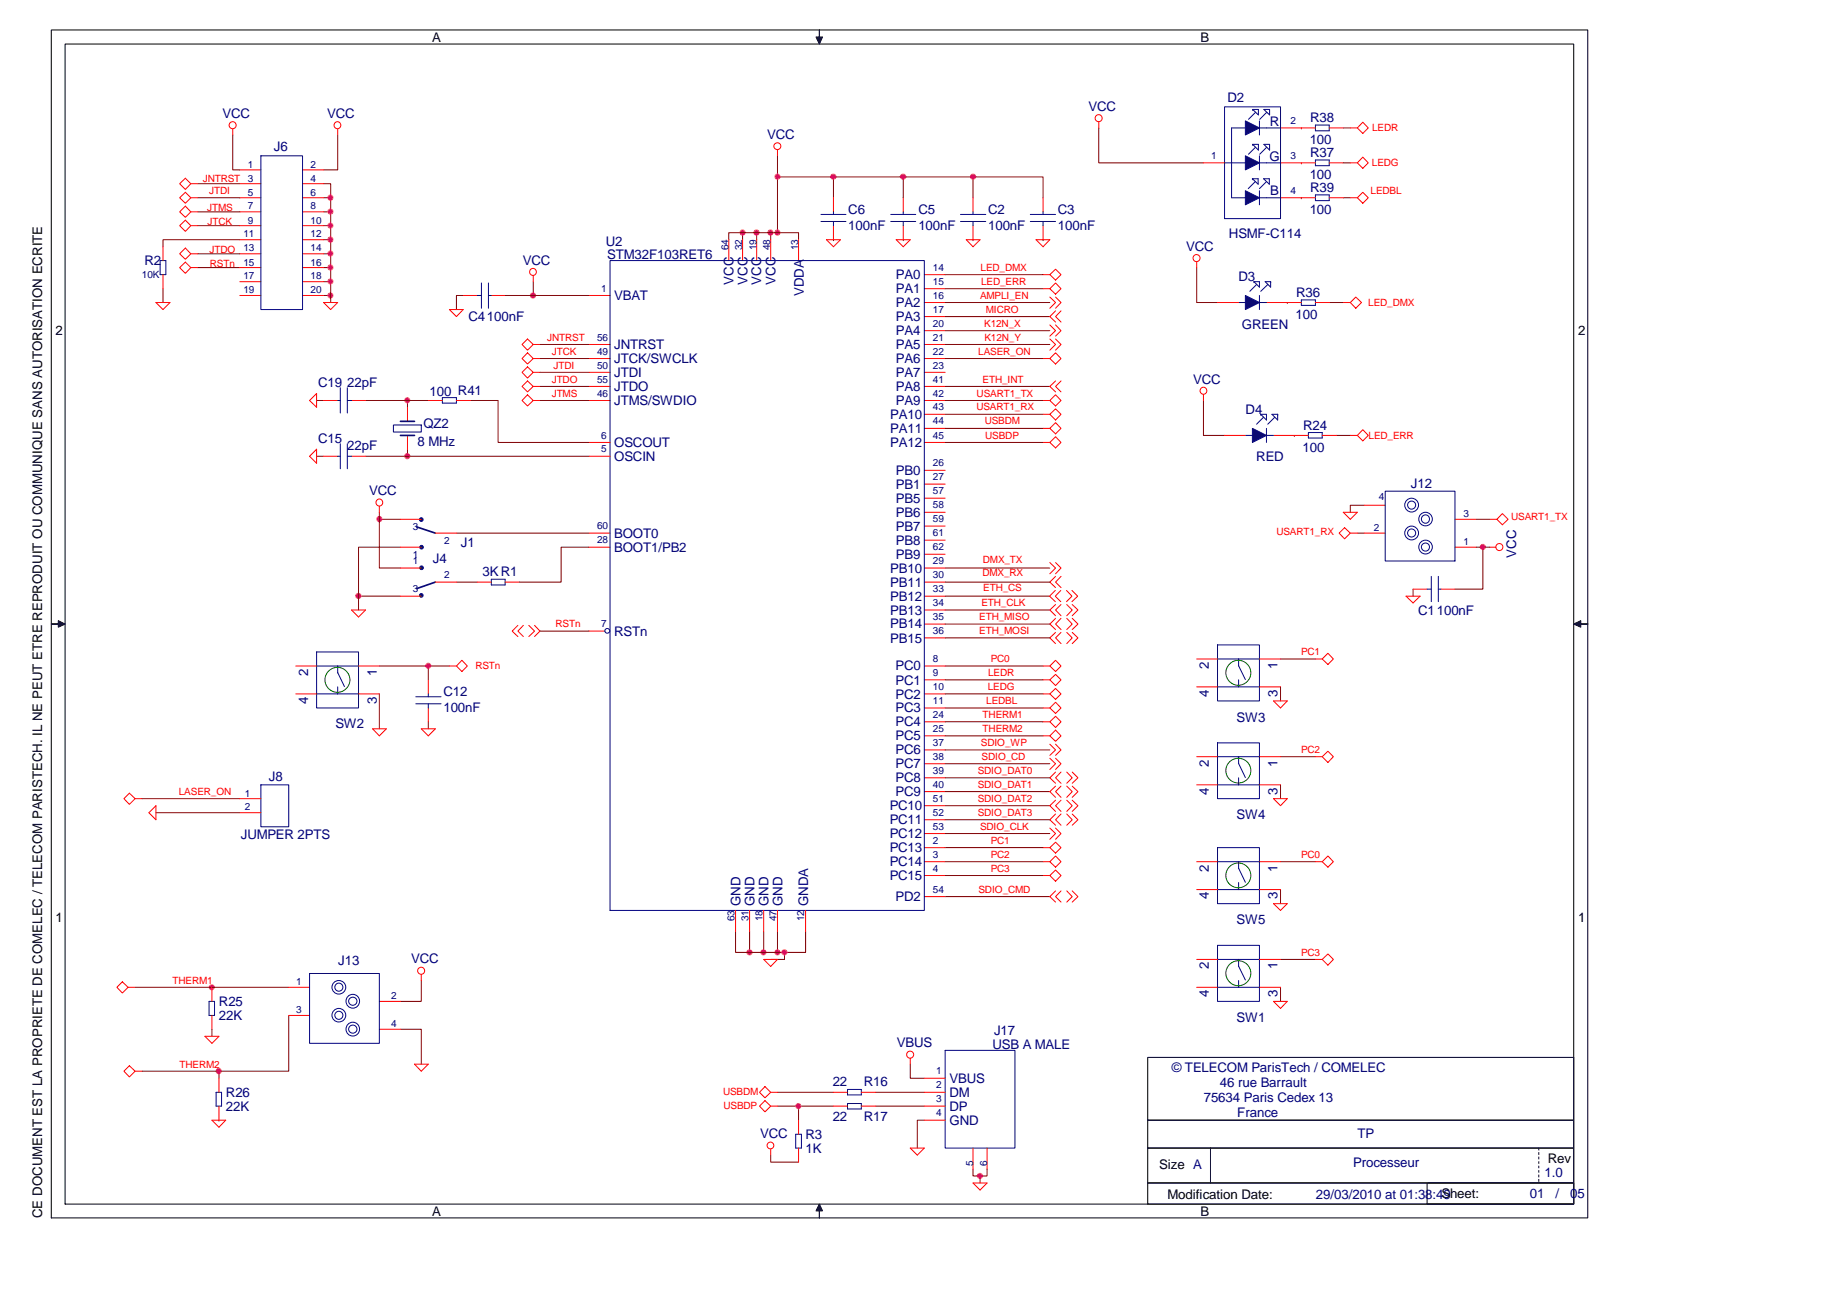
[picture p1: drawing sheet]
<svg xmlns="http://www.w3.org/2000/svg" width="297mm" height="210mm" viewBox="0 0 297 210" stroke-linecap="round" stroke-linejoin="round" font-family="sans-serif">
<path d="M135.5 38.9h.1M124.2 151.3v3.4" fill="none" stroke="#800000" stroke-width=".16"/>
<circle cx="124.1" cy="154.7" r=".43" fill="#f0f"/>
<circle cx="124.1" cy="154.7" r=".43" fill="none" stroke="#f0f" stroke-width=".16"/>
<path d="M121.9 151.3v3.4" fill="none" stroke="#800000" stroke-width=".16"/>
<circle cx="121.9" cy="154.7" r=".43" fill="#f0f"/>
<circle cx="121.9" cy="154.7" r=".43" fill="none" stroke="#f0f" stroke-width=".16"/>
<path d="M126.4 151.3v3.4" fill="none" stroke="#800000" stroke-width=".16"/>
<circle cx="126.4" cy="154.7" r=".43" fill="#f0f"/>
<circle cx="126.4" cy="154.7" r=".43" fill="none" stroke="#f0f" stroke-width=".16"/>
<path d="M119.6 151.3v3.4h11.4v-3.4M127.5 154.7v1.2h-2.2" fill="none" stroke="#800000" stroke-width=".16"/>
<circle cx="127.5" cy="154.7" r=".43" fill="#f0f"/>
<circle cx="127.5" cy="154.7" r=".43" fill="none" stroke="#f0f" stroke-width=".16"/>
<path d="M58.3 96.9h6.8M61.7 112.7v5.7M69.6 117.3v1.1" fill="none" stroke="#800000" stroke-width=".16"/>
<circle cx="58.3" cy="96.8" r=".44" fill="#f0f"/>
<circle cx="58.3" cy="96.8" r=".44" fill="none" stroke="#f0f" stroke-width=".16"/>
<path d="M61.7 84.4h3.4M74.2 94.6h3.4M95.8 88.9h-4.6v5.7h-6.8" fill="none" stroke="#800000" stroke-width=".16"/>
<circle cx="61.7" cy="84.3" r=".43" fill="#f0f"/>
<circle cx="61.7" cy="84.3" r=".43" fill="none" stroke="#f0f" stroke-width=".16"/>
<path d="M26.5 46.9v2.2M86.7 45.8v2.2M74.2 86.6h21.6" fill="none" stroke="#800000" stroke-width=".16"/>
<circle cx="86.6" cy="48" r=".43" fill="#f0f"/>
<circle cx="86.6" cy="48" r=".43" fill="none" stroke="#f0f" stroke-width=".16"/>
<path d="M75.3 48h-1.1v2.3M82.1 48h13.7M87.8 58.3h8M87.8 56h8M87.8 65.1h8M87.8 62.8h8M87.8 60.5h8M69.6 108.2v2.2M87.8 102.5h8" fill="none" stroke="#800000" stroke-width=".16"/>
<circle cx="69.6" cy="108.2" r=".43" fill="#f0f"/>
<circle cx="69.6" cy="108.2" r=".43" fill="none" stroke="#f0f" stroke-width=".16"/>
<path d="M51.5 65.1h1.1M51.5 74.1h1.1M153.7 96.9h16.9M61.7 108.2h11.4M126.4 179.7h9.1M126.4 177.5h9.1M129.8 179.7v2.3M142.3 179.7h8M142.3 177.5h8M148 172.9v2.3h2.3M208.2 160.4v2.3M150.3 182h-1.2v4.5" fill="none" stroke="#800000" stroke-width=".16"/>
<circle cx="129.8" cy="179.7" r=".42" fill="#f0f"/>
<circle cx="129.8" cy="179.7" r=".42" fill="none" stroke="#f0f" stroke-width=".16"/>
<path d="M153.7 69.6h15.9M153.7 71.9h15.9M220.7 86.6h1.1M221.8 82.1h-2.3v1.1M240 84.4h2.2M241.1 88.9v6.8h-4.5" fill="none" stroke="#800000" stroke-width=".16"/>
<circle cx="241.1" cy="88.9" r=".43" fill="#f0f"/>
<circle cx="241.1" cy="88.9" r=".43" fill="none" stroke="#f0f" stroke-width=".16"/>
<g fill="none" stroke="#800000" stroke-width=".16">
<path d="M178.6 20.8v5.7h17.1M211.6 20.8h.1M211.6 26.5h.1M211.6 32.1h.1M218.4 20.8h1.1M218.4 26.5h1.1M218.4 32.1h1.1M153.7 65.1h15.9M153.7 67.3h15.9M153.7 94.6h17M153.7 92.3h17M229.7 95.7v1.2"/>
<path d="M240 88.9h2.2M23.1 129.8h15.9M25.4 132h13.6M34.5 160.4h.1M34.5 167.2v1.2"/>
</g>
<circle cx="34.4" cy="160.4" r=".42" fill="#f0f"/>
<circle cx="34.4" cy="160.4" r=".42" fill="none" stroke="#f0f" stroke-width=".16"/>
<path d="M35.6 174v1.2M35.6 182h.1" fill="none" stroke="#800000" stroke-width=".16"/>
<circle cx="35.5" cy="174" r=".44" fill="#f0f"/>
<circle cx="35.5" cy="174" r=".44" fill="none" stroke="#f0f" stroke-width=".16"/>
<g fill="none" stroke="#800000" stroke-width=".16">
<path d="M126.4 25.3v12.5M153.7 53.7h17M153.7 56h17M153.7 58.3h15.9M194.6 43.5v5.6h3.3M209.3 49.1h.1M216.1 49.1h2.3M153.7 62.8h17M195.7 65.1v5.6h3.4M210.4 70.7h.1M217.3 70.7h2.2M153.7 117.3h15.9"/>
<path d="M153.7 119.5h15.9M153.7 126.4h17M153.7 128.6h17M153.7 130.9h17M153.7 133.2h17M153.7 135.4h17M153.7 121.8h17M153.7 124.1h17M153.7 145.7h17M22 160.4h24.9M46.9 165v9h-23.8"/>
</g>
<circle cx="126.4" cy="37.8" r=".44" fill="#f0f"/>
<circle cx="126.4" cy="37.8" r=".44" fill="none" stroke="#f0f" stroke-width=".16"/>
<path d="M120.7 37.8v1.1" fill="none" stroke="#800000" stroke-width=".16"/>
<circle cx="120.7" cy="37.8" r=".44" fill="#f0f"/>
<circle cx="120.7" cy="37.8" r=".44" fill="none" stroke="#f0f" stroke-width=".16"/>
<path d="M123 37.8v1.1" fill="none" stroke="#800000" stroke-width=".16"/>
<circle cx="123" cy="37.8" r=".44" fill="#f0f"/>
<circle cx="123" cy="37.8" r=".44" fill="none" stroke="#f0f" stroke-width=".16"/>
<path d="M125.3 37.8v1.1" fill="none" stroke="#800000" stroke-width=".16"/>
<circle cx="125.2" cy="37.8" r=".44" fill="#f0f"/>
<circle cx="125.2" cy="37.8" r=".44" fill="none" stroke="#f0f" stroke-width=".16"/>
<path d="M118.5 38.9v-1.1h11.3v1.1M135.5 28.7v3.4" fill="none" stroke="#800000" stroke-width=".16"/>
<circle cx="135.5" cy="28.7" r=".44" fill="#f0f"/>
<circle cx="135.5" cy="28.7" r=".44" fill="none" stroke="#f0f" stroke-width=".16"/>
<path d="M146.9 38.9h.1M146.9 28.7v3.4" fill="none" stroke="#800000" stroke-width=".16"/>
<circle cx="146.8" cy="28.7" r=".43" fill="#f0f"/>
<circle cx="146.8" cy="28.7" r=".43" fill="none" stroke="#f0f" stroke-width=".16"/>
<path d="M158.2 38.9h.1M158.2 28.7v3.4" fill="none" stroke="#800000" stroke-width=".16"/>
<circle cx="158.2" cy="28.7" r=".43" fill="#f0f"/>
<circle cx="158.2" cy="28.7" r=".43" fill="none" stroke="#f0f" stroke-width=".16"/>
<path d="M126.4 28.7h43.2v3.4M169.6 38.9h.1" fill="none" stroke="#800000" stroke-width=".16"/>
<circle cx="126.4" cy="28.7" r=".43" fill="#f0f"/>
<circle cx="126.4" cy="28.7" r=".43" fill="none" stroke="#f0f" stroke-width=".16"/>
<path d="M159.3 191.1v1.1" fill="none" stroke="#800000" stroke-width=".16"/>
<circle cx="159.3" cy="191" r=".43" fill="#f0f"/>
<circle cx="159.3" cy="191" r=".43" fill="none" stroke="#f0f" stroke-width=".16"/>
<path d="M37.8 21.9v5.7h1.2M54.9 21.9v5.7h-2.3M52.6 48h1.2M208.2 111.6v2.3M208.2 107.1h5.7M208.2 127.5v2.3M208.2 140h5.7M208.2 122.9h5.7M125.3 187.7v1.1h4.5M158.2 189.9v1.2h2.3v-1.2" fill="none" stroke="#800000" stroke-width=".16"/>
<circle cx="53.7" cy="48" r=".42" fill="#f0f"/>
<circle cx="53.7" cy="48" r=".42" fill="none" stroke="#f0f" stroke-width=".16"/>
<path d="M52.6 29.8h1.2v19.3M52.6 45.8h1.2" fill="none" stroke="#800000" stroke-width=".16"/>
<circle cx="53.7" cy="45.7" r=".42" fill="#f0f"/>
<circle cx="53.7" cy="45.7" r=".42" fill="none" stroke="#f0f" stroke-width=".16"/>
<path d="M52.6 43.5h1.2" fill="none" stroke="#800000" stroke-width=".16"/>
<circle cx="53.7" cy="43.5" r=".43" fill="#f0f"/>
<circle cx="53.7" cy="43.5" r=".43" fill="none" stroke="#f0f" stroke-width=".16"/>
<path d="M52.6 41.2h1.2" fill="none" stroke="#800000" stroke-width=".16"/>
<circle cx="53.7" cy="41.2" r=".42" fill="#f0f"/>
<circle cx="53.7" cy="41.2" r=".42" fill="none" stroke="#f0f" stroke-width=".16"/>
<path d="M52.6 38.9h1.2" fill="none" stroke="#800000" stroke-width=".16"/>
<circle cx="53.7" cy="38.9" r=".43" fill="#f0f"/>
<circle cx="53.7" cy="38.9" r=".43" fill="none" stroke="#f0f" stroke-width=".16"/>
<path d="M52.6 36.7h1.2" fill="none" stroke="#800000" stroke-width=".16"/>
<circle cx="53.7" cy="36.7" r=".42" fill="#f0f"/>
<circle cx="53.7" cy="36.7" r=".42" fill="none" stroke="#f0f" stroke-width=".16"/>
<path d="M52.6 34.4h1.2" fill="none" stroke="#800000" stroke-width=".16"/>
<circle cx="53.7" cy="34.4" r=".42" fill="#f0f"/>
<circle cx="53.7" cy="34.4" r=".42" fill="none" stroke="#f0f" stroke-width=".16"/>
<path d="M52.6 32.1h1.2" fill="none" stroke="#800000" stroke-width=".16"/>
<circle cx="53.7" cy="32.1" r=".43" fill="#f0f"/>
<circle cx="53.7" cy="32.1" r=".43" fill="none" stroke="#f0f" stroke-width=".16"/>
<path d="M32.2 34.4h6.8M32.2 32.1h6.8M32.2 36.7h6.8M32.2 29.8h6.8M39 38.9h-12.5v1.2M32.2 41.2h6.8M32.2 43.5h6.8M66.2 65.1v1.1M61.7 83.2v9.1h3.4M65.1 88.9h-6.8v10.2M208.2 155.9h5.7" fill="none" stroke="#800000" stroke-width=".16"/>
<circle cx="66.2" cy="65" r=".42" fill="#f0f"/>
<circle cx="66.2" cy="65" r=".42" fill="none" stroke="#f0f" stroke-width=".16"/>
<path d="M59.4 65.1h10.2M66.2 73v1.1" fill="none" stroke="#800000" stroke-width=".16"/>
<circle cx="66.2" cy="74.1" r=".43" fill="#f0f"/>
<circle cx="66.2" cy="74.1" r=".43" fill="none" stroke="#f0f" stroke-width=".16"/>
<g fill="none" stroke="#800000" stroke-width=".16">
<path d="M153.7 51.4h17M153.7 49.1h17M153.7 44.6h15.9M153.7 46.9h15.9M59.4 74.1h36.4M76.5 65.1h4.5v6.8h14.8M153.7 99.1h17M153.7 101.4h17M153.7 103.6h17M153.7 108.2h15.9M153.7 110.4h15.9M153.7 112.7h15.9"/>
<path d="M153.7 115h15.9M153.7 137.7h15.9M153.7 140h15.9M68.5 159.3v3.4h-3.4M153.7 142.2h15.9M208.2 144.5v2.3M65.1 167.2h3.4v5.7"/>
</g>
<g fill="#000">
<path d="M133.2 4.9v1.1h.5l-.5 1.2-.5-1.2h.5z" fill-rule="evenodd"/>
<path d="M8.3 101.4h1.2v-.6l1.1 .6-1.1 .5v-.5z" fill-rule="evenodd"/>
<path d="M255.9 101.4l1.1-.6v.6h1.1h-1.1v.5z" fill-rule="evenodd"/>
<path d="M133.2 195.6l.5 1.1h-.5v1.2v-1.2h-.5z" fill-rule="evenodd"/>
</g>
<g fill="none" stroke="#000" stroke-width=".16">
<path d="M8.3 4.9h249.8v193h-249.8zM10.6 7.2h245.3v188.4h-245.3zM133.2 4.9v1.1h.5l-.5 1.2-.5-1.2h.5zM8.3 101.4h1.2v-.6l1.1 .6-1.1 .5v-.5zM255.9 101.4l1.1-.6v.6h1.1h-1.1v.5zM186.6 171.8h69.3v10.2h-69.3zM133.2 195.6l.5 1.1h-.5v1.2v-1.2h-.5zM186.6 192.2h69.3v3.4h-69.3zM186.6 182h69.3v4.5h-69.3zM186.6 186.5h69.3v5.7h-69.3zM196.8 186.5v5.7M232 192.2h23.9v3.4h-23.9z"/>
<path d="M250.2 186.5v.4M250.2 187.2v.4M250.2 188v.3M250.2 188.7v.3M250.2 189.4v.3M250.2 190.2v.3M250.2 190.9v.3M250.2 191.6v.3"/>
</g>
<g fill="none" stroke="#f00" stroke-width=".16">
<path d="M126.4 24.4v.9M134.4 38.9h2.2l-1.1 1.2zM135.5 32.1v2.3M135.5 36.7v2.2M48.1 108.2h3.4M48.1 112.7h3.4M58.3 108.2h3.4M58.3 112.7h3.4M60.6 118.4h2.2l-1.1 1.1zM68.5 118.4h2.3l-1.2 1.1zM69.6 110.4v2.3M69.6 115v2.3"/>
<path d="M124.2 155.9h2.2l-1.1 1.1z"/>
<circle cx="126.4" cy="23.7" r=".56"/>
</g>
<g fill="none" stroke="#000080" stroke-width=".16">
<path d="M133.5 34.8h4M133.5 36h4M135.5 34.4v.4M135.5 36v.7M51.5 105.9h6.8v9.1h-6.8zM51.5 108.2h6.8M51.5 112.7h6.8M54.9 108.2v1.1M54.9 111.6v1.1M54.9 109.3l1.1 2.2M67.6 113.2h4.1M67.6 114.3h4.1"/>
<path d="M69.6 112.7v.5M69.6 114.3v.7"/>
</g>
<circle cx="54.9" cy="110.4" r="2.03" fill="none" stroke="#008000" stroke-width=".16"/>
<circle cx="68.5" cy="92.2" r=".3" fill="#000080"/>
<circle cx="68.5" cy="92.2" r=".3" fill="none" stroke="#000080" stroke-width=".16"/>
<circle cx="68.5" cy="96.7" r=".3" fill="#000080"/>
<circle cx="68.5" cy="96.7" r=".3" fill="none" stroke="#000080" stroke-width=".16"/>
<path d="M70.8 94.6l-3.1 1" fill="none" stroke="#000080" stroke-width=".27"/>
<path d="M65.1 96.9h3.4M65.1 92.3h3.4M70.8 94.6h3.4" fill="none" stroke="#f00" stroke-width=".16"/>
<circle cx="68.5" cy="88.9" r=".3" fill="#000080"/>
<circle cx="68.5" cy="88.9" r=".3" fill="none" stroke="#000080" stroke-width=".16"/>
<circle cx="68.5" cy="84.4" r=".3" fill="#000080"/>
<g fill="none" stroke="#000080" stroke-width=".16">
<path d="M42.4 25.3h6.8v25h-6.8zM200.2 32.1h2.3M200.2 26.5h2.3M203.6 29h.1M203.6 29h1v.9zM203.7 23.5h.1M203.7 23.5h.9v.9zM204.1 29.5l-1.2 1.1M204.1 23.9l-1.1 1.2M204.8 32.1h3.4M204.8 26.5h3.4M205.4 29h1v.9z"/>
<path d="M205.5 23.5h.9v.9zM205.9 29.5l-1.1 1.1M205.9 23.9l-1.1 1.2M26 42.3h1v2.3h-1zM77.6 48h.7M78.3 46v4.1M79.4 46v4.1M79.4 48h.5M54.9 65.1h.4M54.9 74.1h.4M55.3 63v4.1M55.3 72.1v4.1"/>
<path d="M56.5 63v4.1M56.5 72.1v4.1M56.5 65.1h.6M56.5 74.1h.6M64 69h4.5v1.2h-4.5zM225.2 79.8h11.4v11.3h-11.4zM79.9 94.1h2.2v.9h-2.2zM232 95.7h.7M232.7 93.6v4.1M233.8 93.6v4.1M233.8 95.7h.5M197.9 153.6h6.9v9.1h-6.9z"/>
<path d="M197.9 155.9h6.9M201.4 155.9v1.1M201.4 159.3v1.1M201.4 157l1.1 2.2M137.8 177h2.2v.9h-2.2zM137.8 179.3h2.2v.9h-2.2zM197.9 160.4h6.9"/>
<circle cx="68.5" cy="84.4" r=".3"/>
<circle cx="229.5" cy="86.6" r=".66"/>
<circle cx="229.5" cy="86.6" r="1.12"/>
<circle cx="229.5" cy="82.1" r="1.12"/>
<circle cx="229.5" cy="82.1" r=".66"/>
<circle cx="231.7" cy="84.3" r=".66"/>
<circle cx="231.8" cy="88.9" r=".65"/>
<circle cx="231.8" cy="88.9" r="1.11"/>
<circle cx="231.8" cy="84.3" r="1.11"/>
</g>
<path d="M65.1 68.5h2.3M65.1 70.7h2.3M67.7 85.6l3.1 1" fill="none" stroke="#000080" stroke-width=".27"/>
<g fill="none" stroke="#f00" stroke-width=".16">
<path d="M29.2 29.8l.9-.8 .9 .8-.9 1zM29.2 36.7l.9-.9 .9 .9-.9 .9zM29.2 32.1l.9-.9 .9 .9-.9 .9zM30.1 33.5l.9 .9-.9 .9-.9-.9zM31 29.8h1.2M31 36.7h1.2M31 32.1h1.2M31 34.4h1.2M37.8 21v.9M39 29.8h3.4M39 36.7h3.4M39 32.1h3.4"/>
<path d="M39 34.4h3.4M39 27.6h3.4M39 38.9h3.4M49.2 29.8h3.4M49.2 36.7h3.4M49.2 32.1h3.4M49.2 34.4h3.4M49.2 27.6h3.4M49.2 38.9h3.4M54.9 21v.9M208.2 32.1h3.4M208.2 26.5h3.4"/>
<path d="M25.4 49.1h2.2l-1.1 1.2zM26.5 40.1v2.2M26.5 44.6v2.3M29.2 43.5l.9-.9 .9 .9-.9 .9zM30.1 40.3l.9 .9-.9 .9-.9-.9zM31 43.5h1.2M31 41.2h1.2M39 43.5h3.4M39 41.2h3.4M39 45.8h3.4M39 48h3.4M49.2 43.5h3.4"/>
<path d="M49.2 41.2h3.4M49.2 45.8h3.4M49.2 48h3.4M52.6 49.1h2.3l-1.1 1.2zM73.1 50.3h2.2l-1.1 1.1zM75.3 48h2.3M79.9 48h2.2M85.8 59.6l.9 .9-.9 .9-.9-.9zM85.8 57.3l.9 1-.9 .8-.9-.8zM85.8 55.1l.9 .9-.9 .9-.9-.9zM86.7 58.3h1.1M86.7 56h1.1"/>
<path d="M86.7 44.8v1M51.5 63.9v2.3l-1.2-1.1zM51.5 73v2.3l-1.2-1.2zM52.6 65.1h2.3M52.6 74.1h2.3M57.1 65.1h2.3M57.1 74.1h2.3M66.2 66.2v2.3M66.2 70.7v2.3M84.9 62.8l.9-.9 .9 .9-.9 .9zM85.8 64.1l.9 1-.9 .9-.9-.9zM86.7 65.1h1.1"/>
<path d="M86.7 62.8h1.1M86.7 60.5h1.1M169.6 65.1h1.1M169.6 69.6h1.1M169.6 71.9h1.1M169.6 67.3h1.1M170.7 69.6l.9-.9 .9 .9-.9 .9zM170.7 71.9l.9-.9 .9 .9-.9 .9zM170.7 65.1l.9-1 .9 1-.9 .9zM170.7 67.3l.9-.9 .9 .9-.9 .9zM57.1 99.1h2.3l-1.1 1.1zM61.7 82.3v.9"/>
<path d="M65.1 84.4h3.4M65.1 88.9h3.4M70.8 86.6h3.4M77.6 94.6h2.3M82.1 94.6h2.3M171.6 95.9l-1 1 1 .8M172.5 95.9l-.9 1 .9 .8M173.4 95.9l.9 1-.9 .8M174.3 95.9l.9 1-.9 .8M218.4 83.2h2.3l-1.2 1.2zM218.6 85.7l.9 .9-.9 .9-.9-.9zM219.5 86.6h1.2"/>
<path d="M221.8 86.6h3.4M221.8 82.1h3.4M228.6 96.9h2.3l-1.2 1.1zM229.7 95.7h2.3M234.3 95.7h2.3M236.6 84.4h3.4M236.6 88.9h3.4M242.2 84.4h1.2M242.2 88.9h1M244.3 83.4l.9 1-.9 .9-.9-.9zM73.1 108.2h1.1M75.1 107.3l.9 .9-.9 .9-.9-.9z"/>
<path d="M194.6 155.9h3.3M204.8 155.9h3.4M213.9 155.9h1.1M215 155.9l.9-.9 .9 .9-.9 .9zM124.4 178.8l.9 .9-.9 .9-.9-.9zM124.4 176.5l.9 1-.9 .9-.9-.9zM125.3 179.7h1.1M125.3 177.5h1.1M135.5 179.7h2.3M135.5 177.5h2.3M140 179.7h2.3M140 177.5h2.3"/>
<path d="M194.6 160.4h3.3M204.8 160.4h3.4M207 162.7h2.3l-1.1 1.1zM148 186.5h2.3l-1.2 1.2z"/>
<circle cx="37.8" cy="20.3" r=".57"/>
<circle cx="54.9" cy="20.3" r=".56"/>
<circle cx="86.6" cy="44.2" r=".56"/>
<circle cx="61.7" cy="81.6" r=".56"/>
<circle cx="243.8" cy="88.9" r=".57"/>
</g>
<circle cx="201.3" cy="158.1" r="2.03" fill="none" stroke="#008000" stroke-width=".16"/>
<path d="M202.5 25.3l2.3 1.2-2.3 1.1z" fill="#000080"/>
<path d="M202.5 25.3l2.3 1.2-2.3 1.1zM204.8 25.3v2.3" fill="none" stroke="#000080" stroke-width=".16"/>
<path d="M202.5 31l2.3 1.1-2.3 1.2z" fill="#000080"/>
<path d="M203.7 17.8h.1M203.7 17.8h.9v.9zM204.1 18.2l-1.1 1.2M205.5 17.8h.9v.9zM205.9 18.2l-1.1 1.2M200.2 20.8h2.3M202.5 31l2.3 1.1-2.3 1.2zM204.8 31v2.3M204.8 20.8h3.4" fill="none" stroke="#000080" stroke-width=".16"/>
<path d="M208.2 20.8h3.4" fill="none" stroke="#f00" stroke-width=".16"/>
<path d="M202.5 19.6l2.3 1.2-2.3 1.1z" fill="#000080"/>
<g fill="none" stroke="#000080" stroke-width=".16">
<path d="M199.1 17.4h9.1v18.1h-9.1zM202.5 19.6l2.3 1.2-2.3 1.1zM204.8 19.6v2.3M199.1 26.5h1.1M200.2 20.8v11.3M201.4 49.1h1.1M203.9 45.8h.1M203.9 45.8h.9v.9zM204.3 46.2l-1.1 1.1M205.7 45.8h.9v.9zM206.1 46.2l-1.1 1.1M42.4 127.5h4.5v6.8h-4.5z"/>
<path d="M34 162.7h.9v2.3h-.9zM35.1 177.5h.9v2.2h-.9z"/>
</g>
<g fill="none" stroke="#f00" stroke-width=".16">
<path d="M178.6 19.8v1M221.6 19.9l.9 .9-.9 .9-.9-.9zM195.7 26.5h3.4M219.5 26.5h1.2M219.5 20.8h1.2M219.5 32.1h1.2M220.7 32.1l.9-.9 .9 .9-.9 .9zM221.6 25.5l.9 1-.9 .8-.9-.8zM170.7 52.8l.9 .9-.9 .9M170.7 55.1l.9 .9-.9 .9M171.6 52.8l.9 .9-.9 .9M171.6 55.1l.9 .9-.9 .9"/>
<path d="M197.9 49.1h3.5M205.9 49.1h3.4M170.7 91.4l.9 .9-.9 .9M171.6 93.6l-.9 1 .9 .9M171.6 91.4l.9 .9-.9 .9M172.5 93.6l-.9 1 .9 .9M169.6 117.3h1.1M169.6 119.5h1.1M170.7 117.3l.9-.9 .9 .9-.9 .9zM170.7 119.5l.9-.9 .9 .9-.9 .9zM21 128.9l1 .9-1 .9-.9-.9zM22 129.8h1.1"/>
<path d="M25.4 130.9v2.3l-1.2-1.2zM39 129.8h3.4M39 132h3.4M170.7 134.5l.9 .9-.9 1M170.7 120.9l.9 .9-.9 .9M170.7 123.2l.9 .9-.9 .9M171.6 125.4l-.9 1 .9 .9M171.6 127.7l-.9 .9 .9 .9M171.6 130l-.9 .9 .9 .9M171.6 132.2l-.9 1 .9 .9M171.6 134.5l.9 .9-.9 1M171.6 120.9l.9 .9-.9 .9"/>
<path d="M171.6 123.2l.9 .9-.9 .9M172.5 125.4l-.9 1 .9 .9M172.5 127.7l-.9 .9 .9 .9M172.5 130l-.9 .9 .9 .9M172.5 132.2l-.9 1 .9 .9M173.4 125.4l.9 1-.9 .9M173.4 127.7l.9 .9-.9 .9M173.4 130l.9 .9-.9 .9M173.4 132.2l.9 1-.9 .9M174.3 125.4l1 1-1 .9M174.3 127.7l1 .9-1 .9M174.3 130l1 .9-1 .9"/>
<path d="M174.3 132.2l1 1-1 .9M213.9 140h1.1M215 140l.9-.9 .9 .9-.9 .9zM68.5 158.3v1M171.6 144.7l-.9 1 .9 .9M172.5 144.7l-.9 1 .9 .9M173.4 144.7l.9 1-.9 .9M174.3 144.7l1 1-1 .9M19 160.4l.9-.9 .9 .9-.9 .9zM20.8 160.4h1.2M21 173.1l1 .9-1 1-.9-1zM22 174h1.1"/>
<path d="M33.3 168.4h2.3l-1.1 1.1zM34.5 160.4v2.3M34.5 165v2.2M35.6 175.2v2.3M35.6 179.7v2.3M34.5 182h2.2l-1.1 1.1z"/>
<circle cx="178.6" cy="19.2" r=".57"/>
<circle cx="68.5" cy="157.7" r=".57"/>
</g>
<path d="M206.6 45.8h.1" fill="none" stroke="#0ff" stroke-width=".23"/>
<path d="M202.5 48l2.3 1.1-2.3 1.2z" fill="#000080"/>
<path d="M202.5 48l2.3 1.1-2.3 1.2zM204.8 48v2.3M204.8 49.1h1.1M202.5 70.7h1.1M205 67.3h.1M205 67.3h.9v.9zM205.4 67.8l-1.1 1.1M206.8 67.3h.9v.9zM207.3 67.8l-1.2 1.1" fill="none" stroke="#000080" stroke-width=".16"/>
<g fill="none" stroke="#f00" stroke-width=".16">
<path d="M194.6 42.5v1M218.4 49.1h1.1M219.5 49.1l.9-.8 1 .8-1 1zM195.7 64.1v1M199.1 70.7h3.4M207 70.7h3.4M219.5 70.7h1.2M221.6 69.8l.9 .9-.9 .9-.9-.9z"/>
<circle cx="194.5" cy="41.9" r=".57"/>
<circle cx="195.7" cy="63.5" r=".56"/>
</g>
<path d="M207.7 67.3h.1" fill="none" stroke="#0ff" stroke-width=".23"/>
<path d="M203.6 69.6l2.3 1.1-2.3 1.2z" fill="#000080"/>
<g fill="none" stroke="#000080" stroke-width=".16">
<path d="M144.8 34.8h4.1M144.8 36h4.1M146.9 34.4v.4M146.9 36v.7M156.2 34.8h4.1M156.2 36h4.1M158.2 34.4v.4M158.2 36v.7M167.5 34.8h4.1M167.5 36h4.1M169.6 34.4v.4M169.6 36v.7"/>
<path d="M213.9 20.3h2.2v1h-2.2zM213.9 26h2.2v.9h-2.2zM213.9 31.7h2.2v.9h-2.2zM99.2 42.3h51.1v105.6h-51.1zM211.6 48.7h2.3v.9h-2.3zM71.9 64.6h2.3v.9h-2.3zM203.6 69.6l2.3 1.1-2.3 1.2zM205.9 69.6v2.3M205.9 70.7h1.1M212.7 70.3h2.3v.9h-2.3zM197.9 104.8h6.9v9.1h-6.9zM197.9 107.1h6.9"/>
<path d="M197.9 111.6h6.9M201.4 107.1v1.1M201.4 110.4v1.2M201.4 108.2l1.1 2.2M197.9 120.7h6.9v9.1h-6.9zM197.9 137.7h6.9v9.1h-6.9zM197.9 122.9h6.9M197.9 127.5h6.9M197.9 140h6.9M201.4 122.9v1.2M201.4 126.4v1.1M201.4 140v1.1"/>
<path d="M201.4 124l1.1 2.3M50.3 158.2h11.4v11.3h-11.4zM197.9 144.5h6.9M201.4 143.4v1.1M201.4 141.1l1.1 2.2M153.7 170.6h11.3v15.9h-11.3zM129.4 184.3h.9v2.2h-.9z"/>
<circle cx="98.7" cy="102.5" r=".4"/>
<circle cx="55.1" cy="160.4" r=".66"/>
<circle cx="55.1" cy="164.9" r=".66"/>
<circle cx="55.1" cy="164.9" r="1.11"/>
<circle cx="55.1" cy="160.4" r="1.11"/>
<circle cx="57.3" cy="167.2" r="1.12"/>
<circle cx="57.3" cy="162.7" r="1.11"/>
<circle cx="57.4" cy="167.2" r=".67"/>
<circle cx="57.4" cy="162.7" r=".67"/>
</g>
<g fill="none" stroke="#f00" stroke-width=".16">
<path d="M118.5 38.9v3.4M120.7 38.9v3.4M123 38.9v3.4M125.3 38.9v3.4M129.8 38.9v3.4M145.7 38.9h2.3l-1.1 1.2zM146.9 32.1v2.3M146.9 36.7v2.2M157.1 38.9h2.2l-1.1 1.2zM158.2 32.1v2.3M158.2 36.7v2.2M168.4 38.9h2.3l-1.1 1.2z"/>
<path d="M169.6 32.1v2.3M169.6 36.7v2.2M211.6 20.8h2.3M211.6 26.5h2.3M211.6 32.1h2.3M216.1 20.8h2.3M216.1 26.5h2.3M216.1 32.1h2.3M95.8 58.3h3.4M95.8 56h3.4M95.8 48h3.4M150.3 58.3h3.4"/>
<path d="M150.3 49.1h3.4M150.3 44.6h3.4M150.3 46.9h3.4M150.3 51.4h3.4M150.3 53.7h3.4M150.3 56h3.4M169.6 58.3h1.1M169.6 44.6h1.1M169.6 46.9h1.1M170.7 58.3l.9-1 .9 1-.9 .8zM170.7 48.3l.9 .8-.9 1M170.7 44.6l.9-.9 .9 .9-.9 .9z"/>
<path d="M170.7 46.9l.9-.9 .9 .9-.9 .9zM171.6 50.5l-.9 .9 .9 .9M171.6 48.3l.9 .8-.9 1M172.5 50.5l-.9 .9 .9 .9M209.3 49.1h2.3M213.9 49.1h2.2M69.6 65.1h2.3M74.2 65.1h2.3M95.8 65.1h3.4M95.8 60.5h3.4M95.8 62.8h3.4M95.8 71.9h3.4"/>
<path d="M95.8 74.1h3.4M150.3 65.1h3.4M150.3 60.5h3.4M150.3 62.8h3.4M150.3 67.3h3.4M150.3 69.6h3.4M150.3 71.9h3.4M150.3 76.4h3.4M150.3 78.7h3.4M171.6 61.9l-.9 .9 .9 .9M172.5 61.9l-.9 .9 .9 .9M210.4 70.7h2.3"/>
<path d="M215 70.7h2.3M95.8 86.6h3.4M95.8 88.9h3.4M150.3 80.9h3.4M150.3 83.2h3.4M150.3 85.5h3.4M150.3 87.8h3.4M150.3 90h3.4M150.3 92.3h3.4M150.3 94.6h3.4M150.3 96.9h3.4M150.3 99.1h3.4"/>
<path d="M171.6 98.2l-.9 .9 .9 .9M172.5 98.2l-.9 .9 .9 .9M173.4 98.2l.9 .9-.9 .9M174.3 98.2l1 .9-1 .9M84.2 101.6l-.9 .9 .9 .9M85.1 101.6l-.9 .9 .9 .9M86 101.6l.9 .9-.9 .9M86.9 101.6l.9 .9-.9 .9M95.8 102.5h2.6M150.3 101.4h3.4M150.3 103.6h3.4M150.3 108.2h3.4"/>
<path d="M150.3 110.4h3.4M150.3 112.7h3.4M150.3 115h3.4M150.3 117.3h3.4M150.3 119.5h3.4M169.6 108.2h1.1M169.6 110.4h1.1M169.6 112.7h1.1M169.6 115h1.1M170.7 108.2l.9-.9 .9 .9-.9 .9zM170.7 110.4l.9-.8 .9 .8-.9 1zM170.7 112.7l.9-.9 .9 .9-.9 .9z"/>
<path d="M170.7 115l.9-.9 .9 .9-.9 .9zM171.6 100.5l-.9 .9 .9 .9M171.6 102.7l-.9 .9 .9 1M172.5 100.5l-.9 .9 .9 .9M172.5 102.7l-.9 .9 .9 1M173.4 100.5l.9 .9-.9 .9M173.4 102.7l.9 .9-.9 1M174.3 100.5l1 .9-1 .9M174.3 102.7l1 .9-1 1M194.6 107.1h3.3M194.6 111.6h3.3M204.8 107.1h3.4"/>
<path d="M204.8 111.6h3.4M207 113.9h2.3l-1.1 1.1zM213.9 107.1h1.1M215 107.1l.9-1 .9 1-.9 .8zM150.3 121.8h3.4M150.3 124.1h3.4M150.3 126.4h3.4M150.3 128.6h3.4M150.3 130.9h3.4M150.3 133.2h3.4M150.3 135.4h3.4M150.3 137.7h3.4"/>
<path d="M150.3 140h3.4M169.6 137.7h1.1M169.6 140h1.1M170.7 137.7l.9-.9 .9 .9-.9 .9zM170.7 140l.9-.9 .9 .9-.9 .9zM194.6 122.9h3.3M194.6 127.5h3.3M194.6 140h3.3M204.8 122.9h3.4M204.8 127.5h3.4M204.8 140h3.4M207 129.8h2.3l-1.1 1.1z"/>
<path d="M213.9 122.9h1.1M215 122.9l.9-.9 .9 .9-.9 1zM119.6 147.9v3.4M121.9 147.9v3.4M124.2 147.9v3.4M126.4 147.9v3.4M131 147.9v3.4M150.3 142.2h3.4M150.3 145.7h3.4M169.6 142.2h1.1M170.7 142.2l.9-.8 .9 .8-.9 1zM194.6 144.5h3.3"/>
<path d="M204.8 144.5h3.4M207 146.8h2.3l-1.1 1.1zM46.9 160.4h3.4M46.9 165h3.4M61.7 162.7h3.4M61.7 167.2h3.4M67.4 172.9h2.2l-1.1 1.1zM148 172v.9M150.3 175.2h3.4M150.3 177.5h3.4M150.3 179.7h3.4M125.3 186.7v1"/>
<path d="M129.8 182v2.3M129.8 186.5v2.3M150.3 182h3.4M158.2 186.5v3.4M158.2 192.2h2.3l-1.2 1.1zM160.5 186.5v3.4"/>
<circle cx="148" cy="171.3" r=".57"/>
<circle cx="125.3" cy="186.1" r=".55"/>
</g>
<g fill="none" stroke="#008000" stroke-width=".16">
<circle cx="201.3" cy="109.3" r="2.03"/>
<circle cx="201.3" cy="125.2" r="2.02"/>
<circle cx="201.3" cy="142.2" r="2.02"/>
</g>
<g font-size="2.2">
<text x="70.3" y="6.8">A</text>
<text x="195.2" y="6.8">B</text>
<text x="9" y="54.4">2</text>
<text x="256.6" y="54.4">2</text>
<text x="9" y="149.8">1</text>
<text x="256.6" y="149.8">1</text>
<text x="188.5" y="189.9">Size A</text>
<text x="251.6" y="188.9">Rev</text>
<text x="6.9" y="197.9" transform="rotate(-90 6.9 197.9)">CE DOCUMENT EST LA PROPRIETE DE COMELEC / TELECOM PARISTECH. IL NE PEUT ETRE REPRODUIT OU COMMUNIQUE SANS AUTORISATION ECRITE</text>
<text x="70.3" y="197.5">A</text>
<text x="189.8" y="194.7">Modification Date:</text>
<text x="195.2" y="197.5">B</text>
<text x="234.4" y="194.7">Sheet:</text>
</g>
<g font-size="2.2" fill="#000080">
<text x="199.6" y="16.6">D2</text>
<text x="36.2" y="19.2">VCC</text>
<text x="53.2" y="19.2">VCC</text>
<text x="124.8" y="22.6">VCC</text>
<text x="177" y="18">VCC</text>
<text x="206.5" y="20.4">R</text>
<text x="212.9" y="23.4">100</text>
<text x="213" y="19.9">R38</text>
<text x="44.5" y="24.5">J6</text>
<text x="206.4" y="26.1">G</text>
<text x="212.9" y="29.1">100</text>
<text x="213" y="25.5">R37</text>
<text x="137.9" y="34.8">C6</text>
<text x="149.3" y="34.8">C5</text>
<text x="160.7" y="34.8">C2</text>
<text x="172" y="34.8">C3</text>
<text x="206.5" y="31.7">B</text>
<text x="212.9" y="34.8">100</text>
<text x="213" y="31.2">R39</text>
<text x="98.5" y="40">U2</text>
<text x="137.9" y="37.3">100nF</text>
<text x="149.3" y="37.3">100nF</text>
<text x="160.7" y="37.3">100nF</text>
<text x="172" y="37.3">100nF</text>
<text x="192.9" y="40.7">VCC</text>
<text x="199.8" y="38.7">HSMF-C114</text>
<text x="23.5" y="43.1">R2</text>
<text x="85" y="43">VCC</text>
<text x="98.7" y="42.1">STM32F103RET6</text>
<text x="119.2" y="46.3" transform="rotate(-90 119.2 46.3)">VCC</text>
<text x="121.5" y="46.3" transform="rotate(-90 121.5 46.3)">VCC</text>
<text x="123.8" y="46.3" transform="rotate(-90 123.8 46.3)">VCC</text>
<text x="126.1" y="46.3" transform="rotate(-90 126.1 46.3)">VCC</text>
<text x="145.7" y="47.6">PA1</text>
<text x="145.7" y="45.4">PA0</text>
<text x="201.4" y="45.7">D3</text>
<text x="76.2" y="52.2">C4100nF</text>
<text x="99.9" y="48.8">VBAT</text>
<text x="130.7" y="48.1" transform="rotate(-90 130.7 48.1)">VDDA</text>
<text x="145.7" y="52.2">PA3</text>
<text x="145.7" y="49.9">PA2</text>
<text x="201.9" y="53.4">GREEN</text>
<text x="210.6" y="51.8">100</text>
<text x="210.7" y="48.2">R36</text>
<text x="99.9" y="59">JTCK/SWCLK</text>
<text x="99.9" y="56.7">JNTRST</text>
<text x="145.7" y="59">PA6</text>
<text x="145.7" y="56.7">PA5</text>
<text x="145.7" y="54.4">PA4</text>
<text x="51.7" y="62.9">C19</text>
<text x="56.5" y="62.9">22pF</text>
<text x="69.8" y="64.3">100 R41</text>
<text x="99.9" y="65.8">JTMS/SWDIO</text>
<text x="99.9" y="63.5">JTDO</text>
<text x="99.9" y="61.3">JTDI</text>
<text x="145.7" y="65.8">PA9</text>
<text x="145.7" y="63.5">PA8</text>
<text x="145.7" y="61.3">PA7</text>
<text x="194" y="62.3">VCC</text>
<text x="68.8" y="69.6">QZ2</text>
<text x="144.7" y="70.3">PA11</text>
<text x="144.7" y="68.1">PA10</text>
<text x="202.5" y="67.3">D4</text>
<text x="211.9" y="69.8">R24</text>
<text x="51.7" y="72">C15</text>
<text x="56.5" y="73.2">22pF</text>
<text x="67.9" y="72.5">8 MHz</text>
<text x="99.9" y="72.6">OSCOUT</text>
<text x="99.9" y="74.9">OSCIN</text>
<text x="144.7" y="72.6">PA12</text>
<text x="145.7" y="77.1">PB0</text>
<text x="204.3" y="75">RED</text>
<text x="211.8" y="73.4">100</text>
<text x="60" y="80.5">VCC</text>
<text x="145.7" y="79.4">PB1</text>
<text x="145.7" y="81.7">PB5</text>
<text x="145.7" y="83.9">PB6</text>
<text x="229.4" y="79.3">J12</text>
<text x="74.9" y="88.9">J1</text>
<text x="99.9" y="87.4">BOOT0</text>
<text x="99.9" y="89.6">BOOT1/PB2</text>
<text x="145.7" y="86.2">PB7</text>
<text x="145.7" y="88.5">PB8</text>
<text x="70.4" y="91.5">J4</text>
<text x="78.4" y="93.6">3K R1</text>
<text x="144.7" y="93">PB10</text>
<text x="144.7" y="95.3">PB11</text>
<text x="145.7" y="90.8">PB9</text>
<text x="246.5" y="90.6" transform="rotate(-90 246.5 90.6)">VCC</text>
<text x="144.7" y="99.9">PB13</text>
<text x="144.7" y="97.6">PB12</text>
<text x="230.6" y="99.9">C1100nF</text>
<text x="99.9" y="103.3">RSTn</text>
<text x="144.7" y="104.4">PB15</text>
<text x="144.7" y="102.1">PB14</text>
<text x="50.1" y="109.8" transform="rotate(-90 50.1 109.8)">2</text>
<text x="61.3" y="109.8" transform="rotate(-90 61.3 109.8)">1</text>
<text x="72.1" y="113.1">C12</text>
<text x="145.6" y="108.9">PC0</text>
<text x="145.6" y="111.2">PC1</text>
<text x="145.6" y="113.5">PC2</text>
<text x="196.6" y="113.2" transform="rotate(-90 196.6 113.2)">4</text>
<text x="196.6" y="108.7" transform="rotate(-90 196.6 108.7)">2</text>
<text x="207.7" y="113.2" transform="rotate(-90 207.7 113.2)">3</text>
<text x="207.7" y="108.7" transform="rotate(-90 207.7 108.7)">1</text>
<text x="50.1" y="114.3" transform="rotate(-90 50.1 114.3)">4</text>
<text x="54.5" y="118.3">SW2</text>
<text x="61.3" y="114.3" transform="rotate(-90 61.3 114.3)">3</text>
<text x="72.1" y="115.6">100nF</text>
<text x="145.6" y="118">PC4</text>
<text x="145.6" y="115.7">PC3</text>
<text x="201" y="117.2">SW3</text>
<text x="145.6" y="120.3">PC5</text>
<text x="145.6" y="124.8">PC7</text>
<text x="145.6" y="122.6">PC6</text>
<text x="196.6" y="124.5" transform="rotate(-90 196.6 124.5)">2</text>
<text x="207.7" y="124.5" transform="rotate(-90 207.7 124.5)">1</text>
<text x="43.7" y="127">J8</text>
<text x="144.6" y="131.7">PC10</text>
<text x="145.6" y="127.1">PC8</text>
<text x="145.6" y="129.4">PC9</text>
<text x="196.6" y="129.1" transform="rotate(-90 196.6 129.1)">4</text>
<text x="207.7" y="129.1" transform="rotate(-90 207.7 129.1)">3</text>
<text x="39.2" y="136.3">JUMPER 2PTS</text>
<text x="144.6" y="133.9">PC11</text>
<text x="144.6" y="136.2">PC12</text>
<text x="201" y="133.1">SW4</text>
<text x="144.6" y="143">PC15</text>
<text x="144.6" y="140.7">PC14</text>
<text x="144.6" y="138.5">PC13</text>
<text x="196.6" y="141.6" transform="rotate(-90 196.6 141.6)">2</text>
<text x="207.7" y="141.6" transform="rotate(-90 207.7 141.6)">1</text>
<text x="120.4" y="147.2" transform="rotate(-90 120.4 147.2)">GND</text>
<text x="122.7" y="147.2" transform="rotate(-90 122.7 147.2)">GND</text>
<text x="124.9" y="147.2" transform="rotate(-90 124.9 147.2)">GND</text>
<text x="127.2" y="147.2" transform="rotate(-90 127.2 147.2)">GND</text>
<text x="131.4" y="147.2" transform="rotate(-90 131.4 147.2)">GNDA</text>
<text x="145.6" y="146.4">PD2</text>
<text x="196.6" y="146.1" transform="rotate(-90 196.6 146.1)">4</text>
<text x="207.7" y="146.1" transform="rotate(-90 207.7 146.1)">3</text>
<text x="201" y="150.1">SW5</text>
<text x="55" y="156.8">J13</text>
<text x="66.8" y="156.5">VCC</text>
<text x="196.6" y="157.5" transform="rotate(-90 196.6 157.5)">2</text>
<text x="207.7" y="157.5" transform="rotate(-90 207.7 157.5)">1</text>
<text x="35.6" y="165.7">22K</text>
<text x="35.6" y="163.4">R25</text>
<text x="196.6" y="162" transform="rotate(-90 196.6 162)">4</text>
<text x="201" y="166">SW1</text>
<text x="207.7" y="162" transform="rotate(-90 207.7 162)">3</text>
<text x="145.8" y="170.1">VBUS</text>
<text x="161.4" y="170.3">USB A MALE</text>
<text x="161.6" y="168.1">J17</text>
<text x="36.7" y="178.2">R26</text>
<text x="135.4" y="176.5">22</text>
<text x="140.5" y="176.5">R16</text>
<text x="154.4" y="178.2">DM</text>
<text x="154.4" y="175.9">VBUS</text>
<text x="190.5" y="174.1">© TELECOM ParisTech / COMELEC</text>
<text x="195.7" y="179">75634 Paris Cedex 13</text>
<text x="198.3" y="176.6">46 rue Barrault</text>
<text x="36.7" y="180.5">22K</text>
<text x="123.6" y="184.9">VCC</text>
<text x="131" y="185">R3</text>
<text x="135.4" y="182.2">22</text>
<text x="140.5" y="182.2">R17</text>
<text x="154.4" y="182.7">GND</text>
<text x="154.4" y="180.5">DP</text>
<text x="201.2" y="181.4">France</text>
<text x="220.7" y="185">TP</text>
<text x="131" y="187.3">1K</text>
<text x="220" y="189.6">Processeur</text>
<text x="251.1" y="191.3">1.0</text>
<text x="213.9" y="194.7">29/03/2010 at 01:38:49</text>
<text x="248.7" y="194.7">01</text>
<text x="252.9" y="194.7">/</text>
<text x="255.3" y="194.7">05</text>
</g>
<g font-size="1.6" fill="#000080">
<text x="209.8" y="20.2">2</text>
<text x="40.3" y="27.2">1</text>
<text x="40.3" y="29.5">3</text>
<text x="50.5" y="27.2">2</text>
<text x="50.5" y="29.5">4</text>
<text x="196.9" y="25.9">1</text>
<text x="209.8" y="25.9">3</text>
<text x="40.3" y="31.8">5</text>
<text x="40.3" y="34">7</text>
<text x="50.5" y="31.8">6</text>
<text x="50.5" y="34">8</text>
<text x="209.8" y="31.5">4</text>
<text x="39.6" y="38.6">11</text>
<text x="39.6" y="40.9">13</text>
<text x="40.3" y="36.3">9</text>
<text x="50.5" y="36.3">10</text>
<text x="50.5" y="38.6">12</text>
<text x="50.5" y="40.9">14</text>
<text x="118.4" y="40.7" transform="rotate(-90 118.4 40.7)">64</text>
<text x="120.7" y="40.7" transform="rotate(-90 120.7 40.7)">32</text>
<text x="123" y="40.7" transform="rotate(-90 123 40.7)">19</text>
<text x="125.2" y="40.7" transform="rotate(-90 125.2 40.7)">48</text>
<text x="129.8" y="40.7" transform="rotate(-90 129.8 40.7)">13</text>
<text x="23.1" y="45.2">10K</text>
<text x="39.6" y="47.7">19</text>
<text x="39.6" y="43.1">15</text>
<text x="39.6" y="45.4">17</text>
<text x="50.5" y="47.7">20</text>
<text x="50.5" y="43.1">16</text>
<text x="50.5" y="45.4">18</text>
<text x="97.7" y="47.4">1</text>
<text x="151.7" y="44">14</text>
<text x="151.7" y="46.3">15</text>
<text x="151.7" y="48.5">16</text>
<text x="151.7" y="50.8">17</text>
<text x="151.7" y="53.1">20</text>
<text x="97.1" y="55.3">56</text>
<text x="97.1" y="57.6">49</text>
<text x="97.1" y="59.9">50</text>
<text x="151.7" y="55.3">21</text>
<text x="151.7" y="57.6">22</text>
<text x="151.7" y="59.9">23</text>
<text x="97.1" y="62.1">55</text>
<text x="97.1" y="64.4">46</text>
<text x="151.7" y="62.1">41</text>
<text x="151.7" y="64.4">42</text>
<text x="97.7" y="71.2">6</text>
<text x="151.7" y="66.7">43</text>
<text x="151.7" y="69">44</text>
<text x="151.7" y="71.2">45</text>
<text x="97.7" y="73.5">5</text>
<text x="151.7" y="75.8">26</text>
<text x="151.7" y="78.1">27</text>
<text x="151.7" y="80.3">57</text>
<text x="151.7" y="82.6">58</text>
<text x="224.2" y="81.3">4</text>
<text x="238" y="84">3</text>
<text x="67.1" y="86.1">3</text>
<text x="72.2" y="88.3">2</text>
<text x="97.1" y="86">60</text>
<text x="97.1" y="88.3">28</text>
<text x="151.7" y="84.9">59</text>
<text x="151.7" y="87.1">61</text>
<text x="151.7" y="89.4">62</text>
<text x="223.3" y="86.3">2</text>
<text x="238" y="88.5">1</text>
<text x="67.1" y="91.7">1</text>
<text x="67.1" y="90.6">1</text>
<text x="72.2" y="93.9">2</text>
<text x="151.7" y="91.7">29</text>
<text x="151.7" y="93.9">30</text>
<text x="67.1" y="96.2">3</text>
<text x="97.7" y="101.9">7</text>
<text x="151.7" y="96.2">33</text>
<text x="151.7" y="98.5">34</text>
<text x="151.7" y="100.8">35</text>
<text x="151.7" y="103">36</text>
<text x="151.7" y="107.6">8</text>
<text x="151.7" y="109.9">9</text>
<text x="151.7" y="112.1">10</text>
<text x="151.7" y="114.4">11</text>
<text x="151.7" y="116.6">24</text>
<text x="151.7" y="118.9">25</text>
<text x="151.7" y="121.2">37</text>
<text x="151.7" y="123.4">38</text>
<text x="151.7" y="125.7">39</text>
<text x="39.8" y="129.4">1</text>
<text x="39.8" y="131.6">2</text>
<text x="151.7" y="128">40</text>
<text x="151.7" y="130.3">51</text>
<text x="151.7" y="132.5">52</text>
<text x="151.7" y="134.8">53</text>
<text x="151.7" y="137.1">2</text>
<text x="151.7" y="139.4">3</text>
<text x="151.7" y="141.6">4</text>
<text x="119.4" y="149.7" transform="rotate(-90 119.4 149.7)">63</text>
<text x="121.7" y="149.7" transform="rotate(-90 121.7 149.7)">31</text>
<text x="123.9" y="149.7" transform="rotate(-90 123.9 149.7)">18</text>
<text x="126.2" y="149.7" transform="rotate(-90 126.2 149.7)">47</text>
<text x="130.8" y="149.7" transform="rotate(-90 130.8 149.7)">12</text>
<text x="151.7" y="145">54</text>
<text x="48.2" y="160.1">1</text>
<text x="48.2" y="164.6">3</text>
<text x="63.6" y="162.3">2</text>
<text x="63.6" y="166.9">4</text>
<text x="152.2" y="176.8">2</text>
<text x="152.2" y="179.1">3</text>
<text x="152.2" y="174.5">1</text>
<text x="152.2" y="181.4">4</text>
<text x="158.2" y="189.5" transform="rotate(-90 158.2 189.5)">5</text>
<text x="160.5" y="189.5" transform="rotate(-90 160.5 189.5)">6</text>
</g>
<g font-size="1.6" fill="#f00">
<text x="223.1" y="21.3">LEDR</text>
<text x="33" y="29.5">JNTRST</text>
<text x="223.1" y="27">LEDG</text>
<text x="33.7" y="34.3">JTMS</text>
<text x="34" y="31.6">JTDI</text>
<text x="222.8" y="31.5">LEDBL</text>
<text x="33.7" y="36.5">JTCK</text>
<text x="34.1" y="41.1">JTDO</text>
<text x="34.1" y="43.3">RSTn</text>
<text x="159.4" y="44">LED_DMX</text>
<text x="159.5" y="46.3">LED_ERR</text>
<text x="159.3" y="48.5">AMPLI_EN</text>
<text x="160" y="53.1">K12N_X</text>
<text x="160.3" y="50.8">MICRO</text>
<text x="222.5" y="49.7">LED_DMX</text>
<text x="89" y="55.3">JNTRST</text>
<text x="89.7" y="57.6">JTCK</text>
<text x="90" y="59.9">JTDI</text>
<text x="159" y="57.6">LASER_ON</text>
<text x="160.1" y="55.3">K12N_Y</text>
<text x="89.7" y="64.4">JTMS</text>
<text x="89.7" y="62.1">JTDO</text>
<text x="158.8" y="64.4">USART1_TX</text>
<text x="159.8" y="62.1">ETH_INT</text>
<text x="158.7" y="66.7">USART1_RX</text>
<text x="160.1" y="69">USBDM</text>
<text x="160.2" y="71.2">USBDP</text>
<text x="222.5" y="71.3">LED_ERR</text>
<text x="207.5" y="86.9">USART1_RX</text>
<text x="245.7" y="84.5">USART1_TX</text>
<text x="159.7" y="93.6">DMX_RX</text>
<text x="159.8" y="91.4">DMX_TX</text>
<text x="90.3" y="101.9">RSTn</text>
<text x="159.2" y="100.8">ETH_MISO</text>
<text x="159.6" y="98.5">ETH_CLK</text>
<text x="159.8" y="96">ETH_CS</text>
<text x="159.2" y="103">ETH_MOSI</text>
<text x="161.1" y="107.6">PC0</text>
<text x="211.5" y="106.4">PC1</text>
<text x="77.3" y="108.7">RSTn</text>
<text x="160.6" y="112.1">LEDG</text>
<text x="160.7" y="109.9">LEDR</text>
<text x="159.8" y="116.6">THERM1</text>
<text x="159.8" y="118.9">THERM2</text>
<text x="160.4" y="114.4">LEDBL</text>
<text x="159" y="125.7">SDIO_DAT0</text>
<text x="159.5" y="121.2">SDIO_WP</text>
<text x="159.6" y="123.4">SDIO_CD</text>
<text x="211.5" y="122.3">PC2</text>
<text x="29.1" y="129.1">LASER_ON</text>
<text x="159" y="128">SDIO_DAT1</text>
<text x="159" y="130.3">SDIO_DAT2</text>
<text x="159" y="132.5">SDIO_DAT3</text>
<text x="159.3" y="134.8">SDIO_CLK</text>
<text x="161.1" y="137.1">PC1</text>
<text x="161.1" y="139.4">PC2</text>
<text x="161.1" y="141.6">PC3</text>
<text x="211.5" y="139.4">PC0</text>
<text x="159.1" y="145.1">SDIO_CMD</text>
<text x="211.5" y="155.2">PC3</text>
<text x="28.1" y="159.9">THERM1</text>
<text x="29.2" y="173.4">THERM2</text>
<text x="117.6" y="177.9">USBDM</text>
<text x="117.6" y="180.2">USBDP</text>
</g>
</svg>
